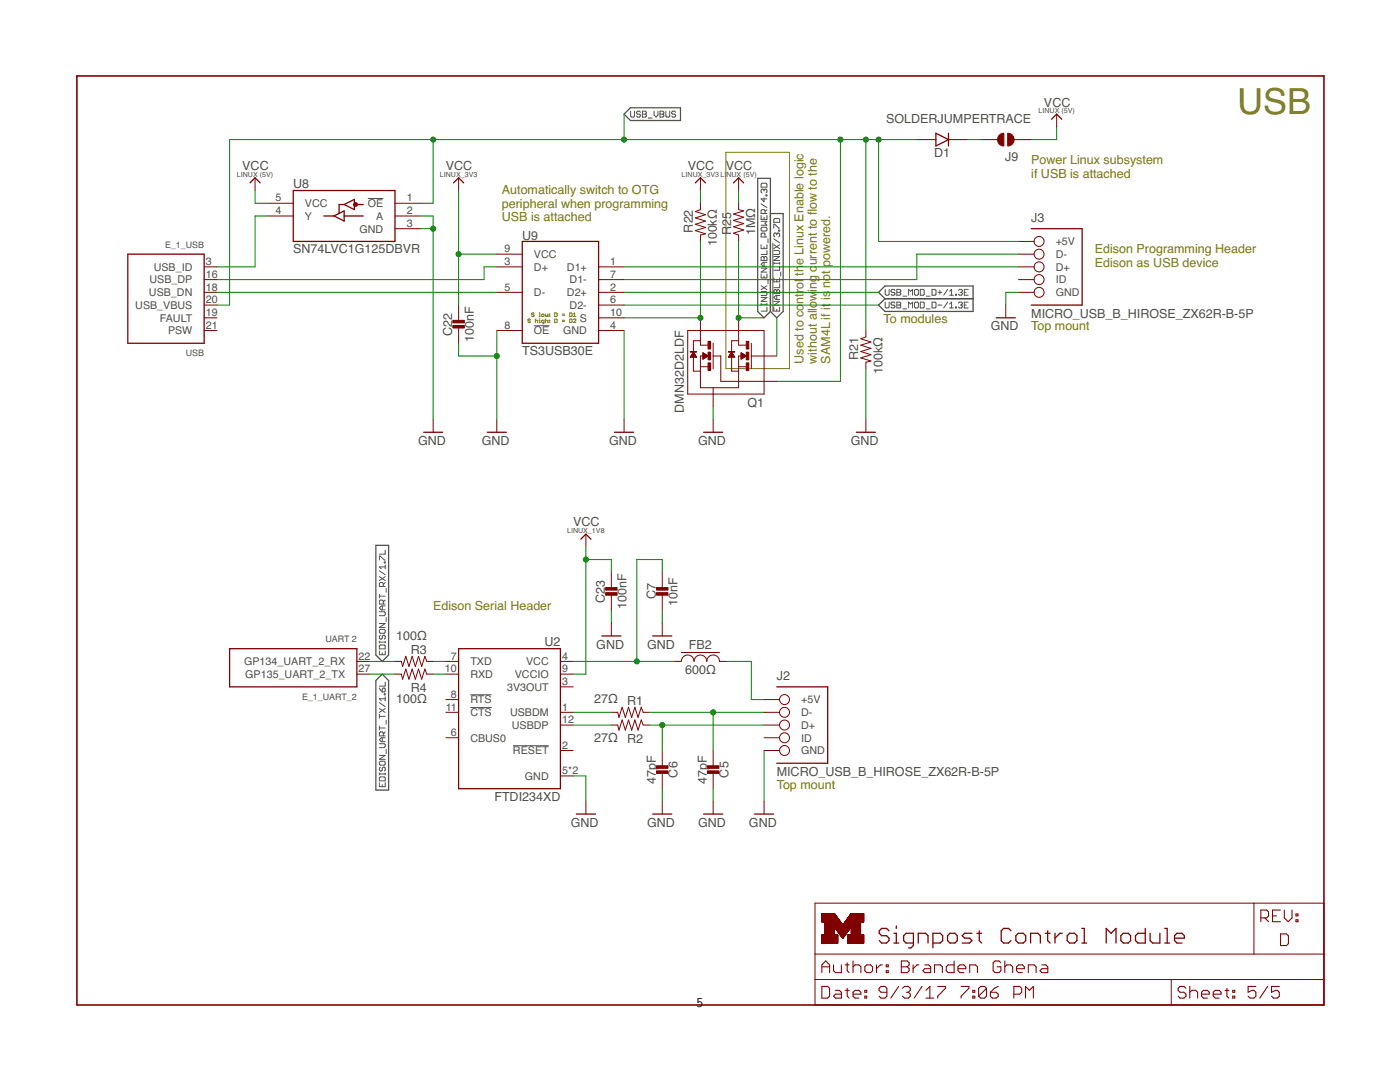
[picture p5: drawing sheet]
<svg xmlns="http://www.w3.org/2000/svg" width="279mm" height="216mm" viewBox="0 0 279 216" stroke-linecap="round" stroke-linejoin="round" font-family="sans-serif">
<g fill="none" stroke="#808000" stroke-width=".2">
<path d="M144.9 30.4h12.7v43.2h-12.7zM105.8 63.8l-.1-.1-.4 .1 .2 .2 .3 .1-.1 .3-.4-.1M106.6 62.6l-.2-.2-.3 .2 .1 .2 .4 .1-.2 .3-.3-.2M106.8 63.7v.7M106.8 64l.4-.1 .1 .5M107.6 62.4h.1v.8M107.6 63.2h.2M107.6 63.9h.1v.5M107.6 64.4h.2M107.7 63.5v.2M108.2 62.7l.4 .1-.1 .4-.4-.2zM108.6 64.4l-.5-.1 .1-.4h.4v.6l-.3 .1"/>
<path d="M108.8 62.7l.2 .5 .3-.2v-.3M108.8 63.7v.7M108.8 64l.4-.1 .1 .5M109.6 62.7l.1 .1zM109.6 63l.1 .2zM109.6 63.9l.1 .1zM109.6 64.3l.1 .1zM110.7 62.4l.5 .2-.1 .6h-.4zM110.7 63.7l.5 .1v.5l-.1 .1h-.4zM112.2 62.7h.5M112.2 62.9h.5M112.2 63.9h.5"/>
<path d="M112.2 64.1h.5M113.7 62.4l.5 .2-.1 .6h-.4zM113.7 63.7l.5 .1-.1 .6h-.4zM114.4 63.2h.5M114.4 62.7l.3-.3v.8M114.4 63.8l.2-.1 .3 .1-.5 .6h.5"/>
</g>
<g fill="none" stroke="#505050" stroke-width=".2">
<path d="M73.4 39.6h3.1M125.9 22.2v1l.2 .2h.3l.2-.2v-1M127.8 22.4l-.2-.2h-.4l-.2 .2 .2 .4h.4l.2 .2-.2 .4h-.4l-.2-.2M128.2 22.2h.6l.2 .2-.2 .4 .2 .4-.2 .2h-.6zM128.2 22.8h.6M129.4 23.6h.8M130.5 22.2v.8l.4 .4 .4-.4v-.8M131.7 22.2h.6l.2 .2-.2 .4 .2 .4-.2 .2h-.6zM131.7 22.8h.6M132.9 22.2v1l.2 .2h.4l.2-.2v-1M134.8 22.4l-.2-.2h-.4l-.2 .4 .2 .2h.4l.2 .4-.2 .2h-.4l-.2-.2M151.9 36.7l.2-.1h.8l.2 .1v.6h-1.2z"/>
<path d="M152.5 37.9l.2-.2 .4 .2v.4l-.2 .2M152.5 37.9l-.2-.2-.4 .2v.4l.2 .2M152.5 37.9v.2M152.5 39.5v.8l-.6-.6h1.2M152.9 38.9h.2v.2h-.2zM151.9 59.4h1.2l-1.2 .7h1.2M151.9 58.2h1l.2 .2v.4l-.2 .2h-1M151.9 51.4l.2-.2 .4 .2 .4-.2 .2 .2v.6h-1.2zM151.9 45.5l.2-.2h.8l.2 .2v.4l-.2 .2h-.8l-.2-.2zM151.9 43v.8h1.2v-.8M151.9 48.8v.8h1.2v-.8M151.9 54.7v.8h1.2v-.8"/>
<path d="M151.9 57l1.2 .8M151.9 53.5h1.2l-1.2 .8h1.2M151.9 44.2h1.2l-.4 .4 .4 .3h-1.2M151.9 40.7l1.2 .7M152.5 43.4v.4M152.5 49.2v.4M152.5 51.4v.6M152.5 52.3v.8M152.5 55.1v.4M152.7 47.3v-.6l-.2-.2h-.4l-.2 .2v.6h1.2M152.7 42.6v-.6l-.2-.2h-.4l-.2 .2v.6h1.2M153.1 50v.8h-1.2"/>
<path d="M153.1 57l-1.2 .8M153.1 52.3h-.8l-.4 .4 .4 .4h.8M153.1 41.8l-.4 .4M153.3 47.7v.8M153.3 55.9v.7M154.2 48.5v13.6M154.4 45.5v-.8h.2l.8 .8h.2M154.4 52.3v.4M154.4 55.5v.7h1.2v-.7M154.4 58l.2-.2 .4 .2 .4-.2 .2 .2v.6h-1.2zM154.4 50h1l.2 .2v.4l-.2 .2h-1M154.4 52.5h1.2"/>
<path d="M154.4 51.2h1.2l-1.2 .8h1.2M154.4 48.8l1.2 .8M154.4 47.7l1.2 .8M154.6 43.6h.8l.2 .2v.6h-1.2v-.6zM155 46.7l-.2-.2-.4 .2v.4l.2 .2M155 46.7l.2-.2 .4 .2v.4l-.2 .2M155 46.7v.2M155 55.9v.3M155 58v.6M155 59v.8M155.4 45.9h.2v.2h-.2zM155.6 52.3v.4"/>
<path d="M155.6 53.1v.8h-1.2M155.6 56.6v.8h-1.2M155.6 59h-.8l-.4 .4 .4 .4h.8M155.6 48.8l-1.2 .8M155.8 54.3v.8M176.7 57.7v1l.1 .2h.4l.2-.2v-1M178.6 57.9l-.2-.2h-.4l-.2 .2 .2 .4h.4l.2 .2-.2 .4h-.4l-.2-.2M179 57.7h.6l.2 .2-.2 .4 .2 .4-.2 .2h-.6zM179 58.3h.6M180.2 59.1h.8M181.3 58.9v-1.2l.4 .4 .4-.4v1.2M182.5 57.9l.2-.2h.4l.2 .2v.8l-.2 .2h-.4l-.2-.2z"/>
<path d="M183.7 57.7h.6l.1 .2v.8l-.1 .2h-.6zM184.8 59.1h.8M186 57.7h.6l.2 .2v.8l-.2 .2h-.6zM187.2 58.3h.8M187.6 57.9v.8M189.1 57.7l-.8 1.2M189.5 58.1l.4-.4v1.2M189.5 58.9h.8M190.7 58.7h.2v.2h-.2zM191.3 57.9l.2-.2h.4l.1 .2-.1 .4M191.7 58.3h.2M191.9 58.3l.1 .2-.1 .4h-.4l-.2-.2"/>
<path d="M192.4 58.3h.4M193.2 57.7h-.8v1.2h.8M106.6 65h3.1M151.9 60.7h1.2M151.9 60.5v.4M153.1 61.3v.8h-1.2M153.1 60.5v.4M154.4 61.3v.8h1.2v-.8M154.4 60.1h1.2l-1.2 .8h1.2M155 61.7v.4M176.7 60.3v1l.1 .1h.4l.2-.1v-1M178.6 60.5l-.2-.2h-.4l-.2 .2 .2 .4h.4l.2 .2-.2 .3h-.4l-.2-.1"/>
<path d="M179 60.3h.6l.2 .2-.2 .4 .2 .4-.2 .1h-.6zM179 60.9h.6M180.2 61.6h.8M181.3 61.4v-1.1l.4 .4 .4-.4v1.1M182.5 60.5l.2-.2h.4l.2 .2v.8l-.2 .1h-.4l-.2-.1zM183.7 60.3h.6l.1 .2v.8l-.1 .1h-.6zM184.8 61.6h.8M186 60.3h.6l.2 .2v.8l-.2 .1h-.6zM187.2 60.9h.8M189.1 60.3l-.8 1.1M189.5 61.4h.8M189.5 60.7l.4-.4v1.1"/>
<path d="M190.7 61.3h.2v.1h-.2zM191.3 60.5l.2-.2h.4l.1 .2-.1 .4M191.7 60.9h.2M191.9 60.9l.1 .2-.1 .3h-.4l-.2-.1M192.4 60.9h.4M193.2 60.3h-.8v1.1h.8M75.7 111.7v-.7h.2l.8 .7h.2M75.7 118.6v.7M75.7 119h1.2M75.7 115.1l1.2 .7M75.7 113.9l1.2 .8M76.5 117v-.6l-.2-.2h-.4l-.2 .2v.6h1.2"/>
<path d="M76.7 112.1h.2v.2h-.2zM76.9 109.8v.8h-1.2M76.9 112.7v.8M76.9 119.7l-.4 .4M76.9 116.2l-.4 .4M76.9 115.1l-1.2 .7M76.9 113.1h-1.2l.4 .4M77.1 117.4v.8M75.7 127.9v.4M75.7 129.9v.7h1.2v-.7M75.7 122.1h1l.2 .2v.4l-.2 .2h-1M75.7 137.3l.6 .8"/>
<path d="M75.7 128.1h1.2M75.7 124.4h1.2l-1.2 .8h1.2M75.9 125.6h.8l.2 .2v.4l-.2 .2h-.8l-.2-.2v-.4zM75.9 126.7l-.2 .3v.3l.4 .2 .2-.2v-.3l.4-.3 .2 .3v.3l-.2 .2M75.9 128.7h.8l.2 .2v.6h-1.2v-.6zM76.3 137.5l.2-.2 .4 .2v.4l-.2 .2h-.4zM76.3 120.9v.8M76.3 130.3v.3M76.5 120.5v-.6l-.2-.2h-.4l-.2 .2v.6h1.2M76.7 138.5h.2v.1h-.2zM76.9 127.9v.4M76.9 136.1v.8h-1.2"/>
<path d="M76.9 139v.8M76.9 139.4h-1.2l.4 .4M76.9 120.9h-.8l-.4 .4 .4 .4h.8M77.1 123.3v.7M93.9 138.6h4.2M75.7 142.6v.7M75.7 144.9v.8M75.7 154.2v.4M75.7 156.2v.8h1.2v-.8M75.7 148.4h1l.2 .2v.4l-.2 .2h-1M75.7 154.4h1.2M75.7 150.7h1.2l-1.2 .8h1.2"/>
<path d="M75.7 145.3h1.2M75.7 142.9h1.2M75.7 141.4l1.2 .8M75.7 140.2l1.2 .8M75.9 151.9h.8l.2 .2v.4l-.2 .2h-.8l-.2-.2v-.4zM75.9 153.1l-.2 .2v.3l.2 .2 .4-.2v-.3l.2-.2 .4 .2v.3l-.2 .2M75.9 155h.8l.2 .2v.6h-1.2v-.6zM76.3 147.2v.8M76.3 156.6v.4M76.5 146.8v-.6l-.2-.2h-.4l-.2 .2v.6h1.2M76.9 154.2v.4M76.9 147.2h-.8l-.4 .4 .4 .4h.8"/>
<path d="M76.9 146l-.4 .5M76.9 141.4l-1.2 .8M77.1 143.7v.8M77.1 149.6v.7M93.9 141.2h4.2M102.4 148.8h7.1"/>
</g>
<path d="M124.5 22.8l1.3-1.3h10v2.5h-10zM151.2 35.6h2.6v26.5l-1.3 1.3-1.3-1.3zM153.8 42.6h2.5v19.5l-1.3 1.3-1.2-1.3M175.3 58.3l1.3-1.2h17.6v5h-17.6l-1.3-1.2 1.3-1.3zM176.6 59.6h17.6M75 108.8h2.6v21.9l-1.3 1.3-1.3-1.3zM76.3 134.5l1.3 1.3v21.8h-2.6v-21.8z" fill="none" stroke="#505050" stroke-width=".25"/>
<path d="M15.3 15.2h248.9v185.3h-248.9z" fill="none" stroke="#800000" stroke-width=".32"/>
<g fill="none" stroke="#800000" stroke-width=".2">
<path d="M50.9 35.5v2.5M91.5 35.5v2.5M139.8 35.5v2.5M147.4 35.5v2.5M183 27.9h3.8M189.3 27.9h3.8M195.6 27.9h3.5M202.4 27.9h3.4M210.9 22.8v2.5M40.7 53.3h2.6M40.7 55.8h2.6M40.7 58.3h2.6"/>
<path d="M53.4 43.1h5.1M53.4 40.6h5.1M78.8 43.1h5.1M78.8 45.6h5.1M78.8 40.6h5.1M99.1 53.3h5.1M99.1 58.3h5.1M99.1 50.7h5.1M119.5 53.3h5M119.5 55.8h5M119.5 58.3h5M139.8 40.6v1.2l-1 .4 2 .6-2 .7 2 .6-2 .6 2 .7-2 .6 2 .7-1 .2v1.3"/>
<path d="M147.4 40.6v1.2l1 .3-2 .6 2 .6-2 .7 2 .6-2 .7 2 .6-2 .6 1 .4v1.3M203.3 53.3h3.1M203.3 55.8h3.1M203.3 58.3h3.1M203.3 50.7h3.1M203.3 48.2h3.1M40.7 60.9h2.6M40.7 63.4h2.6M40.7 66h2.6M91.5 60.9v3M91.5 65.2v3.3M99.1 66h5.1"/>
<path d="M119.5 60.9h5M119.5 63.4h5M119.5 66h5M137.2 66h15.3v12.6h-15.3zM137.8 71.2h1.2M137.8 71.1h1.1M137.9 71.1h1M137.9 71h1M138 70.9h.8M138 70.8h.7M138.1 70.7h.6M138.1 70.7h.5"/>
<path d="M138.2 70.6h.4M138.2 70.5h.3M138.3 70.4h.2M138.4 70.3h.1M138.4 71.3v2.8h1.4M138.4 70.3l.6 1h-1.2zM139.8 73.2h1.5M139.8 63.4v5.5h1.5M139.8 68h-1.4v2.3M140.3 71h-.5v6.4h7.6v-6.4h.5M140.3 70.4l1 .6-1 .7zM140.3 71.6h.1"/>
<path d="M140.3 71.5h.2M140.3 71.4h.4M140.3 71.4h.5M140.3 71.3h.6M140.3 71.2h.7M140.3 71.1h.8M140.3 71.1h.9M140.3 71h1M140.3 70.9h.9M140.3 70.9h.8M140.3 70.8h.6M140.3 70.7h.5"/>
<path d="M140.3 70.7h.4M140.3 70.6h.3M140.3 70.5h.2M140.3 70.4h.1M142.3 68.5v5.1M142.3 77.4v3.8M142.3 71h1.5v5.1h11.2M145.4 71.2h1.2M145.5 71.1h1.1M145.5 71.1h1M145.5 71h1M145.6 70.9h.8"/>
<path d="M145.7 70.8h.6M145.7 70.7h.6M145.8 70.7h.4M145.8 70.6h.4M145.8 70.5h.4M145.9 70.4h.2M146 70.3h.1M146 71.3v2.8h1.4M146 70.3l.6 1h-1.2zM147.4 73.2h1.5M147.4 63.4v5.5h1.5M147.4 68h-1.4v2.3"/>
<path d="M147.9 71.6h.1M147.9 71.6h.2M147.9 71.5h.3M147.9 71.4h.4M147.9 71.4h.5M147.9 71.3h.6M147.9 71.2h.7M147.9 71.1h.8M147.9 71.1h.9M147.9 71h1M147.9 70.9h.9M147.9 70.9h.8"/>
<path d="M147.9 70.8h.6M147.9 70.7h.5M147.9 70.7h.4M147.9 70.6h.3M147.9 70.5h.2M147.9 70.4h.1M147.9 70.4l1 .6-1 .7zM149.9 71h5.1M149.9 68.5v5.1M172.8 66v1.2l-1 .4 2 .6-2 .7 2 .6-2 .6 2 .7-2 .6 2 .6-1 .3v1.3M200.7 60.9v2.5M86.4 83.7v2.6"/>
<path d="M99.1 83.7v2.6M124.5 83.7v2.6M142.3 83.7v2.6M172.8 83.7v2.6M116.9 106.6v2.5M122 114.2v3M122 118.5v3.3M132.2 114.2v3M132.2 118.5v3.3M71.2 132h2.5M71.2 134.5h2.5M78.8 132h1.3l.2 1 .7-2 .6 2 .7-2 .6 2 .6-2 .7 2 .6-2 .4 1h1.2"/>
<path d="M78.8 134.5h1.3l.2 1 .7-2 .6 2 .7-2 .6 2 .6-2 .7 2 .6-2 .4 1h1.2M89 132h2.5M89 134.5h2.5M89 139.6h2.5M111.8 132h2.6M111.8 134.5h2.6M111.8 137.1h2.6M122 124.4v2.5M132.2 124.4v2.5M134.7 132h1.3a1.27 1.27 0 0 1 1.2-1.3 1.27 1.27 0 0 1 1.3 1.3 1.27 1.27 0 0 1 1.3-1.3 1.27 1.27 0 0 1 1.3 1.3 1.27 1.27 0 0 1 1.2-1.3 1.27 1.27 0 0 1 1.3 1.3h1.3M136 130.2h7.6M152.5 139.6h3.1"/>
<path d="M89 142.1h2.5M89 147.2h2.5M111.8 154.8h2.6M111.8 142.1h2.6M111.8 144.7h2.6M111.8 149.8h2.6M116.9 159.9v2.5M122 142.1h1.3l.2 1.1 .7-2.1 .6 2.1 .6-2.1 .7 2.1 .6-2.1 .6 2.1 .7-2.1 .4 1h1.2M122 144.7h1.3l.2 1 .7-2 .6 2 .6-2 .7 2 .6-2 .6 2 .7-2 .4 1h1.2M132.2 149.8v3M132.2 154.1v3.3M132.2 159.9v2.5"/>
<path d="M142.3 149.8v3M142.3 154.1v3.3M142.3 159.9v2.5M152.5 159.9v2.5M152.5 142.1h3.1M152.5 147.2h3.1M152.5 144.7h3.1M152.5 149.8h3.1M162.6 180.2h101.6v20.3h-101.6zM162.6 195.5h101.6M162.6 190.4h101.6M164 188.2h3.2"/>
<path d="M164 188.1h3.2M164 188h3.2M164 187.9h3.2M164 187.8h3.2M164 187.7h3.2M164 187.6h3.2M164 187.5h3.2M164 187.4h3.2M164 187.3h3.2M164 187.2h3.2M164 187.1h3.2M164 187h3.2"/>
<path d="M164 186.9h3.2M164 186.8h3.2M164 186.7h3.2M164 186.6h3.2M164 183.9l3.7 .1M164 183.9h3.7M164 183.8l3.7 .1M164 183.8h3.6M164 183.7l3.6 .1M164 183.7h3.6M164 183.6l3.5 .1M164 183.6h3.5"/>
<path d="M164 183.5l3.4 .1M164 183.5h3.4M164 183.4h3.3M164 183.3h3.3M164 183.2l3.2 .1M164 183.2h3.2M164 183.1l3.2 .1M164 183.1h3.1M164 183l3.1 .1M164 183h3.1M164 182.9l3 .1M164 182.9h3"/>
<path d="M164 182.8l3 .1M164 182.8h2.9M164 182.7h2.9M164 182.6l2.8 .1M164 182.6h2.8M164 182.5l2.7 .1M164 182.5h2.7M164 182.4l2.7 .1M164 182.4h2.6M164 182.3h2.5M164 188.3h.7M164.6 186.5h1.9"/>
<path d="M164.6 186.4h1.9M164.6 184h3.2M164.7 186.3h1.8M164.7 186.2h1.8M164.7 186.1h1.8M164.7 186h1.8M164.7 185.9h1.8M164.7 185.8h1.8M164.7 185.7h1.8M164.7 185.6h1.8M164.7 185.5h1.8M164.7 185.4h1.8"/>
<path d="M164.7 185.3h1.8M164.7 185.2h1.8M164.7 185.1h1.8M164.7 185h1.8M164.7 184.9h7M164.7 184.8h7M164.7 184.7h7M164.7 184.6h7M164.7 184.5l7 .1M164.7 184.5h3.4M164.7 184.4l3.4 .1M164.7 184.4h3.4"/>
<path d="M164.7 184.3h3.3M164.7 184.2l3.3 .1M164.7 184.2h3.2M164.7 184.1l3.2 .1M164.7 184.1h3.2M164.7 184l3.1 .1M166.5 185.1h-1.8M166.6 185h3.2M166.7 185.1h3M166.7 185.2h3M166.8 185.3h2.8M166.8 185.4h2.7"/>
<path d="M166.9 185.4h2.6M166.9 185.5h2.6M167 185.6h2.4M167.1 185.7h2.2M167.1 185.8h2.1M167.2 185.8h2M167.2 186.6l-3.2 .1M167.2 185.9h2M167.2 185.9h1.9M167.3 186h1.8M167.3 186.1h1.7M167.4 186.1h1.6"/>
<path d="M167.4 186.2h1.6M167.5 186.2h1.4M167.5 186.3h1.4M167.5 186.3h1.3M167.6 186.4h1.2M167.7 186.6h1M167.8 186.7h.8M167.9 186.8h.6M167.9 186.9h.6M168 186.9h.4M168 187h.4M168.1 187.1h.2"/>
<path d="M168.1 187.2h.1M168.3 184.5h3.4M168.3 187.1h-.2M168.3 184.4h3.4M168.3 187h-.3M168.4 184.4h3.3M168.4 184.3h3.3M168.5 184.2h3.2M168.5 184.1h3.2M168.6 184.1h3.1M168.6 186.6h-.9M168.7 184h3.7"/>
<path d="M168.7 183.9h3.7M168.7 186.5l-1 .1M168.7 186.5h-1.1M168.8 183.8h3.6M168.8 183.7h3.6M168.9 183.7h3.5M168.9 183.6h3.5M169 183.5h3.4M169 183.4h3.4M169.1 183.4h3.3M169.1 183.3h3.3M169.2 183.3h3.2"/>
<path d="M169.2 183.2h3.2M169.2 188.2h3.2M169.2 188.1h3.2M169.2 188h3.2M169.2 187.9h3.2M169.2 187.8h3.2M169.2 187.7h3.2M169.2 187.6h3.2M169.2 187.5h3.2M169.2 187.4h3.2M169.2 187.3h3.2M169.2 187.2h3.2"/>
<path d="M169.2 187.1h3.2M169.2 187h3.2M169.2 186.9h3.2M169.2 186.8h3.2M169.2 186.7h3.2M169.2 186.6h3.2M169.3 183.1h3.1M169.3 185.7l-2.2 .1M169.3 183h3.1M169.4 183h3M169.4 182.9h3M169.4 185.5l-2.4 .1"/>
<path d="M169.5 182.8h2.9M169.5 182.7h2.9M169.6 182.7h2.8M169.6 182.6h2.8M169.7 182.5h2.7M169.8 185.1h-3.2M169.8 182.4h2.6M169.8 185v.1M169.8 185h-3.2M169.8 182.3h2.6M169.9 186.5v.1M169.9 186.5h1.8"/>
<path d="M169.9 186.4h1.8M169.9 186.3h1.8M169.9 186.2h1.8M169.9 186.1h1.8M169.9 186h1.8M169.9 185.9h1.8M169.9 185.8h1.8M169.9 185.7h1.8M169.9 185.6h1.8M169.9 185.5h1.8M169.9 185.4h1.8M169.9 185.3h1.8"/>
<path d="M169.9 185.2h1.8M169.9 185.1h1.8M169.9 185h1.8M171.8 184h-3.2M233.7 195.5v5M250.3 180.2v10.2"/>
<circle cx="207.4" cy="53.3" r=".99"/>
<circle cx="207.4" cy="48.2" r=".99"/>
<circle cx="207.4" cy="58.3" r=".99"/>
<circle cx="207.4" cy="50.7" r=".99"/>
<circle cx="207.4" cy="55.8" r=".99"/>
<circle cx="156.6" cy="139.6" r=".99"/>
<circle cx="156.6" cy="147.2" r=".99"/>
<circle cx="156.6" cy="142.1" r=".99"/>
<circle cx="156.6" cy="144.7" r=".99"/>
<circle cx="156.6" cy="149.8" r=".99"/>
</g>
<g fill="none" stroke="#800000" stroke-width=".21">
<path d="M164 194.1v-1.6l.8-.8 .8 .8v1.6M164 196.8h1.2l.4 .4v1.6l-.4 .4h-1.2zM164 192.9h1.6M166.3 192.5v1.2l.4 .4h1.2v-1.6M166.7 197.6h.8l.4 .4v1.2h-1.2l-.4-.4 .4-.4h1.2M168.7 197.6h.8M168.7 192.5h.8M169.1 192.1v1.6l.4 .4M169.1 197.2v1.6l.4 .4M170.2 198.4h1.6v-.4l-.4-.4h-.8l-.4 .4v.8l.4 .4h.8M170.2 191.7v2.4M170.2 192.9l.4-.4h.8l.4 .4v1.2"/>
<path d="M172.6 198.8h.4v.4h-.4zM172.6 197.6h.4v.4h-.4zM173 192.5h.8l.3 .4v.8l-.3 .4h-.8l-.4-.4v-.8zM174.9 192.5v1.6M176.1 192.5h-.4l-.8 .8M176.9 192.5h.4v.4h-.4zM176.9 193.7h.4v.4h-.4zM177 198h-1.2l-.4-.4v-.4l.4-.4h.8l.4 .4v1.6l-.4 .4h-.8l-.4-.4M179.3 196.8l-1.5 2.4M179.9 192.9h1.2M179.9 191.7h1.2l.3 .4v.4l-.3 .4 .3 .4v.4l-.3 .4h-1.2zM180.1 197.2l.4-.4h.8l.4 .4v.4l-.4 .4"/>
<path d="M180.9 198h.4M181.3 198l.4 .4v.4l-.4 .4h-.8l-.4-.4M182.2 192.5v1.6M183.4 192.5h-.4l-.8 .8M184 196.8l-1.5 2.4M184.6 192.5h.7l.4 .4v1.2h-1.1l-.4-.4 .4-.4h1.1M184.8 199.2h1.6M184.8 197.6l.8-.8v2.4M186.5 194.1v-1.6h1.2l.4 .4v1.2M187.1 196.8h1.6v.4l-1.6 1.6v.4M190.4 191.7v2.4h-1.2l-.4-.4v-.8l.4-.4h1.2M191.2 193.3h1.5v-.4l-.3-.4h-.8l-.4 .4v.8l.4 .4h.8"/>
<path d="M191.8 196.8h1.6v.4l-1.6 1.6v.4M193.5 194.1v-1.6h1.2l.4 .4v1.2M194.1 198.8h.4v.4h-.4zM194.1 197.6h.4v.4h-.4zM196.9 197.2v1.6l-.4 .4h-.8l-.4-.4M196.9 197.2l-.4-.4h-.8l-.4 .4v1.6M196.9 197.2l-1.6 1.6M197.7 198h1.1l.4 .4v.4l-.4 .4h-.8l-.3-.4zM199.2 196.8l-.8 .4-.7 .8M199.7 192.1l-.3-.4h-.8l-.4 .4v1.6l.4 .4h.8l.3-.4v-.8h-.7M200.5 192.9l.4-.4h.8l.4 .4v1.2M200.5 191.7v2.4"/>
<path d="M202.3 198.4h1.2l.4-.4v-.8l-.4-.4h-1.2v2.4M202.9 193.3h1.5v-.4l-.4-.4h-.7l-.4 .4v.8l.4 .4h.7M204.7 199.2v-2.4l.7 .8 .8-.8v2.4M205.2 194.1v-1.6h1.2l.4 .4v1.2M207.9 192.5h.8l.4 .4v1.2h-1.2l-.3-.4 .3-.4h1.2M236.7 197.2l-.4-.4h-.8l-.4 .4v.4l.4 .4h.8l.4 .4v.4l-.4 .4h-.8l-.4-.4M237.4 198l.4-.4h.8l.4 .4v1.2M237.4 196.8v2.4M239.8 198.4h1.5v-.4l-.3-.4h-.8l-.4 .4v.8l.4 .4h.8M242.1 198.4h1.6v-.4l-.4-.4h-.8l-.4 .4v.8l.4 .4h.8M244.5 197.6h.8M244.9 197.2v1.6l.4 .4"/>
<path d="M246 198.8h.4v.4h-.4zM246 197.6h.4v.4h-.4zM250.6 196.8h-1.5v1.2l.8-.4h.4l.3 .4v.8l-.3 .4h-.8l-.4-.4M251.6 183.2h1.2l.4-.4v-.8l-.4-.4h-1.2v2.3M252.4 183.2l.8 .7M253 196.8l-1.6 2.4M254 182.8h.7M255.3 196.8h-1.5v1.2l.8-.4h.3l.4 .4v.8l-.4 .4h-.8l-.3-.4M255.5 181.6h-1.5v2.3h1.5M255.6 186.4h1.1l.4 .3v1.6l-.4 .4h-1.1zM256.3 181.6v1.6l.8 .7 .8-.7v-1.6M258.6 183.5h.4v.4h-.4z"/>
<path d="M258.6 182.4h.4v.4h-.4z"/>
</g>
<g fill="none" stroke="#800000" stroke-width=".25">
<path d="M49.9 36.5l1-1 1 1M58.5 38h20.3v10.2h-20.3zM90.5 36.5l1-1 1 1M138.8 36.5l1-1 1 1M146.4 36.5l1-1 1 1M186.8 26.6l2.5 1.3-2.5 1.2zM189.3 26.6v2.5M209.9 23.8l1-1 1 1M25.5 50.7h15.2v17.8h-15.2zM64.6 43.1h2.1M66.7 43.1l2-1v2zM68.7 43.1h3.8"/>
<path d="M68.7 40.8h-1v1.8M68.7 40.8l2-1v2zM71.2 40.8h1.3M104.2 48.2h15.3v20.3h-15.3zM205.8 45.6h10.2v15.3h-10.2M198.8 63.4h3.8M84.5 86.3h3.8M97.2 86.3h3.8M122.6 86.3h3.8M140.4 86.3h3.8M170.9 86.3h3.8M115.9 107.6l1-1 1 1"/>
<path d="M45.8 129.4h25.4v7.7h-25.4zM91.5 129.4h20.3v28h-20.3zM120.1 126.9h3.8M130.3 126.9h3.8M155 137.1h10.2v15.2h-10.2M115 162.4h3.8M130.3 162.4h3.8M140.4 162.4h3.8M150.6 162.4h3.8M177.4 185.7l-.5-.4h-.9l-.5 .4v.5l.5 .5h.9l.5 .5v.5l-.5 .5h-.9l-.5-.5M178.4 188.2h1M178.4 186.2h.5v2"/>
<path d="M178.9 184.8v.5M182.3 188.2h-1.5l-.5-.5v-1l.5-.5h1.5v2.5l-.5 .4h-.5M183.3 188.2v-2h1.4l.5 .5v1.5M186.2 188.2h1.4l.5-.5v-1l-.5-.5h-1.4v2.9M189.1 186.7l.5-.5h1l.5 .5v1l-.5 .5h-1l-.5-.5zM194 186.2h-1.5l-.5 .5 .5 .5h1l.5 .5-.5 .5h-1.5M194.9 186.2h1M195.4 185.7v2l.5 .5M201.8 185.7l-.5-.4h-1l-.5 .4v2l.5 .5h1l.5-.5M202.7 186.7l.5-.5h1l.5 .5v1l-.5 .5h-1l-.5-.5zM205.7 188.2v-2h1.4l.5 .5v1.5M208.6 186.2h1"/>
<path d="M209.1 185.7v2l.5 .5M210.5 186.2v2M212 186.2h-.5l-1 1M213 186.7l.5-.5h.9l.5 .5v1l-.5 .5h-.9l-.5-.5zM215.9 185.3h.5v2.9M215.9 188.2h1M220.8 188.2v-2.9l.9 .9 1-.9v2.9M223.7 186.7l.5-.5h.9l.5 .5v1l-.5 .5h-.9l-.5-.5zM228.6 185.3v2.9h-1.5l-.5-.5v-1l.5-.5h1.5M229.5 186.2v1.5l.5 .5h1.5v-2M232.5 185.3h.4v2.9M232.5 188.2h.9"/>
<path d="M234.4 187.2h2v-.5l-.5-.5h-1l-.5 .5v1l.5 .5h1"/>
</g>
<g fill="#800000" stroke="#800000" stroke-width=".2">
<path d="M141.2 152.8h2.3v.5h-2.3z"/>
<path d="M141.2 153.8h2.3v.5h-2.3z"/>
<path d="M131 152.8h2.3v.5h-2.3z"/>
<path d="M131 153.8h2.3v.5h-2.3z"/>
<path d="M90.4 63.9h2.3v.5h-2.3z"/>
<path d="M90.4 64.9h2.3v.5h-2.3z"/>
<path d="M120.9 117.2h2.2v.6h-2.2z"/>
<path d="M120.9 118.3h2.2v.5h-2.2z"/>
<path d="M131 117.2h2.3v.6h-2.3z"/>
<path d="M131 118.3h2.3v.5h-2.3z"/>
<path d="M141.3 68.1h.5v1.5h-.5z"/>
<path d="M141.3 70.3h.5v1.5h-.5z"/>
<path d="M141.3 72.4h.5v1.5h-.5z"/>
<path d="M137.8 70.1h1.2v.2h-1.2z"/>
<path d="M148.9 68.1h.5v1.5h-.5z"/>
<path d="M148.9 70.3h.5v1.5h-.5z"/>
<path d="M148.9 72.4h.5v1.5h-.5z"/>
<path d="M145.4 70.1h1.2v.2h-1.2z"/>
</g>
<g fill="#800000" stroke="#800000" stroke-width=".2">
<path d="M199.4 27l.5-.3 .4-.1v2.5a1.27 1.27 0 0 1-1.1-.7 1.27 1.27 0 0 1 .2-1.4z" fill-rule="evenodd"/>
<path d="M201.1 26.6a1.27 1.27 0 0 1 1.3 1.3 1.27 1.27 0 0 1-1.3 1.2z" fill-rule="evenodd"/>
<path d="M70.6 40.6a.38 .38 0 0 1 .7-.1 .38 .38 0 0 1-.2 .6 .38 .38 0 0 1-.5-.3l.4-.1 .1 .1-.1 .1-.4-.1z" fill-rule="evenodd"/>
</g>
<g fill="none" stroke="#008000" stroke-width=".2">
<path d="M50.9 38v2.6h2.5M86.4 27.9v12.7h-2.5M91.5 38v22.9M124.5 22.8v5.1M139.8 38v2.6M147.4 38v2.6M167.7 27.9v48.2h-12.7M172.8 27.9v38.1M175.3 27.9v20.3h28M183 27.9h-137.2v33h-2.5M193.1 27.9h2.5M210.9 25.3v2.6h-5.1"/>
<path d="M43.3 58.3h55.8M53.4 43.1h-2.5v10.2h-7.6M83.9 43.1h2.5v40.6M83.9 45.6h2.5M91.5 50.7h7.6M99.1 53.3h-2.5v2.5h-53.3M124.5 53.3h78.8M124.5 58.3h50.8M139.8 48.2v15.2h-15.3M147.4 48.2v15.2h5.1M203.3 50.7h-20.3v5.1h-58.5M203.3 58.3h-2.6v2.6"/>
<path d="M91.5 68.5v2.5h7.6M99.1 66v17.7M124.5 60.9h50.8M124.5 66v17.7M155 63.4v7.6M172.8 73.6v10.1M142.3 81.2v2.5M116.9 109.1v25.4h-2.5M116.9 111.7h5.1v2.5M132.2 114.2v-2.5h-5.1v20.3M73.7 132h5.1M73.7 134.5h5.1"/>
<path d="M86.4 132h2.6M86.4 134.5h2.6M114.4 132h20.3M122 121.8v2.6M132.2 121.8v2.6M144.9 132h5v7.6h2.6M114.4 154.8h2.5v5.1M114.4 144.7h7.6M114.4 142.1h7.6M129.6 144.7h22.9M129.6 142.1h22.9M132.2 144.7v5.1"/>
<path d="M132.2 157.4v2.5M142.3 142.1v7.7M142.3 157.4v2.5M152.5 149.8v10.1"/>
</g>
<g fill="#008000" stroke="#008000" stroke-width=".2">
<circle cx="91.5" cy="50.7" r=".51"/>
<circle cx="99.1" cy="71" r=".51"/>
<circle cx="86.4" cy="45.6" r=".51"/>
<circle cx="132.2" cy="144.7" r=".51"/>
<circle cx="142.3" cy="142.1" r=".51"/>
<circle cx="127.1" cy="132" r=".51"/>
<circle cx="124.5" cy="27.9" r=".51"/>
<circle cx="167.7" cy="27.9" r=".51"/>
<circle cx="86.4" cy="27.9" r=".51"/>
<circle cx="172.8" cy="27.9" r=".51"/>
<circle cx="175.3" cy="27.9" r=".51"/>
<circle cx="116.9" cy="111.7" r=".51"/>
<circle cx="139.8" cy="63.4" r=".51"/>
<circle cx="147.4" cy="63.4" r=".51"/>
</g>
<text font-size="7.2" fill="#808000" x="246.9" y="22.8">USB</text>
<text font-size="2.7" x="139" y="200.9">5</text>
<g font-size="2.5" fill="#505050">
<text x="208.4" y="21.3">VCC</text>
<text x="176.9" y="24.6">SOLDERJUMPERTRACE</text>
<text x="48.4" y="34">VCC</text>
<text x="89" y="34">VCC</text>
<text x="137.2" y="34">VCC</text>
<text x="144.9" y="34">VCC</text>
<text x="186.4" y="31.4">D1</text>
<text x="200.6" y="32.2">J9</text>
<text x="58.5" y="37.5">U8</text>
<text x="104.2" y="47.9">U9</text>
<text x="138.3" y="46.4" transform="rotate(-90 138.3 46.4)">R22</text>
<text x="145.9" y="46.9" transform="rotate(-90 145.9 46.9)">R25</text>
<text x="150.7" y="46.9" transform="rotate(-90 150.7 46.9)">1MΩ</text>
<text x="205.8" y="44.4">J3</text>
<text x="58.5" y="50.5">SN74LVC1G125DBVR</text>
<text x="143.1" y="49.2" transform="rotate(-90 143.1 49.2)">100kΩ</text>
<text x="197.7" y="65.9">GND</text>
<text x="205.8" y="63.4">MICRO_USB_B_HIROSE_ZX62R-B-5P</text>
<text x="90.3" y="67" transform="rotate(-90 90.3 67)">C22</text>
<text x="94.6" y="68.2" transform="rotate(-90 94.6 68.2)">100nF</text>
<text x="104.2" y="70.8">TS3USB30E</text>
<text x="171.3" y="71.8" transform="rotate(-90 171.3 71.8)">R21</text>
<text x="176.1" y="74.6" transform="rotate(-90 176.1 74.6)">100kΩ</text>
<text x="136.5" y="82.3" transform="rotate(-90 136.5 82.3)">DMN32D2LDF</text>
<text x="149.2" y="81.2">Q1</text>
<text x="83.4" y="88.8">GND</text>
<text x="96.1" y="88.8">GND</text>
<text x="121.5" y="88.8">GND</text>
<text x="139.3" y="88.8">GND</text>
<text x="169.8" y="88.8">GND</text>
<text x="114.4" y="105.1">VCC</text>
<text x="130.9" y="119.6" transform="rotate(-90 130.9 119.6)">C7</text>
<text x="120.7" y="120.3" transform="rotate(-90 120.7 120.3)">C23</text>
<text x="125.1" y="121.6" transform="rotate(-90 125.1 121.6)">100nF</text>
<text x="135.2" y="120.9" transform="rotate(-90 135.2 120.9)">10nF</text>
<text x="79.1" y="127.7">100Ω</text>
<text x="82" y="130.5">R3</text>
<text x="108.7" y="128.9">U2</text>
<text x="119" y="129.4">GND</text>
<text x="129.2" y="129.4">GND</text>
<text x="137.5" y="129.4">FB2</text>
<text x="136.7" y="134.5">600Ω</text>
<text x="155" y="135.8">J2</text>
<text x="79.1" y="140.3">100Ω</text>
<text x="82" y="138.1">R4</text>
<text x="118.6" y="140.3">27Ω</text>
<text x="125.2" y="140.6">R1</text>
<text x="118.6" y="148">27Ω</text>
<text x="125.2" y="148.2">R2</text>
<text x="135.2" y="155.1" transform="rotate(-90 135.2 155.1)">C6</text>
<text x="145.4" y="155.1" transform="rotate(-90 145.4 155.1)">C5</text>
<text x="155" y="154.8">MICRO_USB_B_HIROSE_ZX62R-B-5P</text>
<text x="98.7" y="159.9">FTDI234XD</text>
<text x="130.9" y="156.4" transform="rotate(-90 130.9 156.4)">47pF</text>
<text x="141.1" y="156.4" transform="rotate(-90 141.1 156.4)">47pF</text>
<text x="113.9" y="165">GND</text>
<text x="129.2" y="165">GND</text>
<text x="139.3" y="165">GND</text>
<text x="149.5" y="165">GND</text>
</g>
<g font-size="2.5" fill="#808000">
<text x="205.8" y="32.8">Power Linux subsystem</text>
<text x="205.8" y="35.5">if USB is attached</text>
<text x="100.2" y="38.8">Automatically switch to OTG</text>
<text x="100.2" y="41.4">peripheral when programming</text>
<text x="100.2" y="44.1">USB is attached</text>
<text x="163" y="43" transform="rotate(-90 163 43)">l</text>
<text x="160.4" y="53" transform="rotate(-90 160.4 53)">e Linux Enable logic</text>
<text x="163" y="53" transform="rotate(-90 163 53)">urrent to fow to the</text>
<text x="165.7" y="53.2" transform="rotate(-90 165.7 53.2)">powered.</text>
<text x="218.5" y="50.6">Edison Programming Header</text>
<text x="218.5" y="53.2">Edison as USB device</text>
<text x="160.4" y="57.7" transform="rotate(-90 160.4 57.7)">ol</text>
<text x="160.4" y="55.1" transform="rotate(-90 160.4 55.1)">th</text>
<text x="163" y="58.3" transform="rotate(-90 163 58.3)">i</text>
<text x="163" y="57.7" transform="rotate(-90 163 57.7)">ng c</text>
<text x="165.7" y="59.9" transform="rotate(-90 165.7 59.9)">is</text>
<text x="165.7" y="57.4" transform="rotate(-90 165.7 57.4)">not</text>
<text x="160.4" y="60.6" transform="rotate(-90 160.4 60.6)">ntr</text>
<text x="176.4" y="64.4">To modules</text>
<text x="205.8" y="65.9">Top mount</text>
<text x="160.4" y="72.5" transform="rotate(-90 160.4 72.5)">Used to co</text>
<text x="163" y="72.5" transform="rotate(-90 163 72.5)">without allow</text>
<text x="165.7" y="72.5" transform="rotate(-90 165.7 72.5)">SAM4L if it</text>
<text x="86.5" y="121.8">Edison Serial Header</text>
<text x="155" y="157.4">Top mount</text>
</g>
<g font-size="2.1" fill="#505050">
<text x="55" y="40.2">5</text>
<text x="60.9" y="41.3">VCC</text>
<text x="73.4" y="41.3">OE</text>
<text x="81.2" y="40.2">1</text>
<text x="55" y="42.7">4</text>
<text x="60.9" y="43.9">Y</text>
<text x="71.8" y="46.4">GND</text>
<text x="75.1" y="43.9">A</text>
<text x="81.2" y="45.3">3</text>
<text x="81.2" y="42.7">2</text>
<text x="41.1" y="52.9">3</text>
<text x="100.7" y="52.9">3</text>
<text x="100.7" y="50.4">9</text>
<text x="106.6" y="51.5">VCC</text>
<text x="121.8" y="52.9">1</text>
<text x="210.7" y="48.9">+5V</text>
<text x="210.7" y="51.5">D-</text>
<text x="29.7" y="59.1">USB_DN</text>
<text x="29.9" y="56.6">USB_DP</text>
<text x="30.7" y="54">USB_ID</text>
<text x="41.1" y="55.4">16</text>
<text x="41.1" y="58">18</text>
<text x="100.7" y="58">5</text>
<text x="106.6" y="54">D+</text>
<text x="106.6" y="59.1">D-</text>
<text x="113.2" y="54">D1+</text>
<text x="113.2" y="59.1">D2+</text>
<text x="113.7" y="56.6">D1-</text>
<text x="121.8" y="58">2</text>
<text x="121.8" y="55.4">7</text>
<text x="210.7" y="54">D+</text>
<text x="210.7" y="56.6">ID</text>
<text x="210.7" y="59.1">GND</text>
<text x="27" y="61.6">USB_VBUS</text>
<text x="31.9" y="64.2">FAULT</text>
<text x="41.1" y="60.5">20</text>
<text x="41.1" y="63.1">19</text>
<text x="41.1" y="65.6">21</text>
<text x="100.7" y="65.6">8</text>
<text x="113.7" y="61.6">D2-</text>
<text x="115.7" y="64.2">S</text>
<text x="121.8" y="60.5">6</text>
<text x="121.8" y="65.6">4</text>
<text x="121.8" y="63.1">10</text>
<text x="33.5" y="66.7">PSW</text>
<text x="106.6" y="66.7">OE</text>
<text x="112.4" y="66.7">GND</text>
<text x="71.6" y="131.6">22</text>
<text x="90" y="131.6">7</text>
<text x="112.2" y="131.6">4</text>
<text x="48.7" y="132.7">GP134_UART_2_RX</text>
<text x="49" y="135.3">GP135_UART_2_TX</text>
<text x="71.6" y="134.2">27</text>
<text x="88.8" y="134.2">10</text>
<text x="93.9" y="132.7">TXD</text>
<text x="93.9" y="135.3">RXD</text>
<text x="101.2" y="137.8">3V3OUT</text>
<text x="102.7" y="135.3">VCCIO</text>
<text x="105" y="132.7">VCC</text>
<text x="112.2" y="134.2">9</text>
<text x="112.2" y="136.7">3</text>
<text x="89" y="141.8">11</text>
<text x="90" y="139.2">8</text>
<text x="93.9" y="140.4">RTS</text>
<text x="93.9" y="142.9">CTS</text>
<text x="101.8" y="142.9">USBDM</text>
<text x="112.2" y="141.8">1</text>
<text x="159.9" y="140.3">+5V</text>
<text x="159.9" y="142.9">D-</text>
<text x="90" y="146.9">6</text>
<text x="93.9" y="148">CBUS0</text>
<text x="102.1" y="145.4">USBDP</text>
<text x="112.2" y="144.3">12</text>
<text x="112.2" y="149.4">2</text>
<text x="159.9" y="145.4">D+</text>
<text x="159.9" y="148">ID</text>
<text x="102.4" y="150.5">RESET</text>
<text x="104.8" y="155.6">GND</text>
<text x="112.2" y="154.5">5*2</text>
<text x="159.9" y="150.5">GND</text>
</g>
<g font-size="1.8" fill="#505050">
<text x="32.9" y="49.4">E_1_USB</text>
<text x="37.1" y="71">USB</text>
<text x="65" y="128.2">UART 2</text>
<text x="60.3" y="139.6">E_1_UART_2</text>
</g>
<g font-size="1.4" fill="#505050">
<text x="207.3" y="22.5">LINUX (5V)</text>
<text x="47.3" y="35.2">LINUX (5V)</text>
<text x="87.8" y="35.2">LINUX_3V3</text>
<text x="136" y="35.2">LINUX_3V3 LI</text>
<text x="145" y="35.2">NUX (5V)</text>
<text x="113.2" y="106.3">LINUX_1V8</text>
</g>
</svg>
